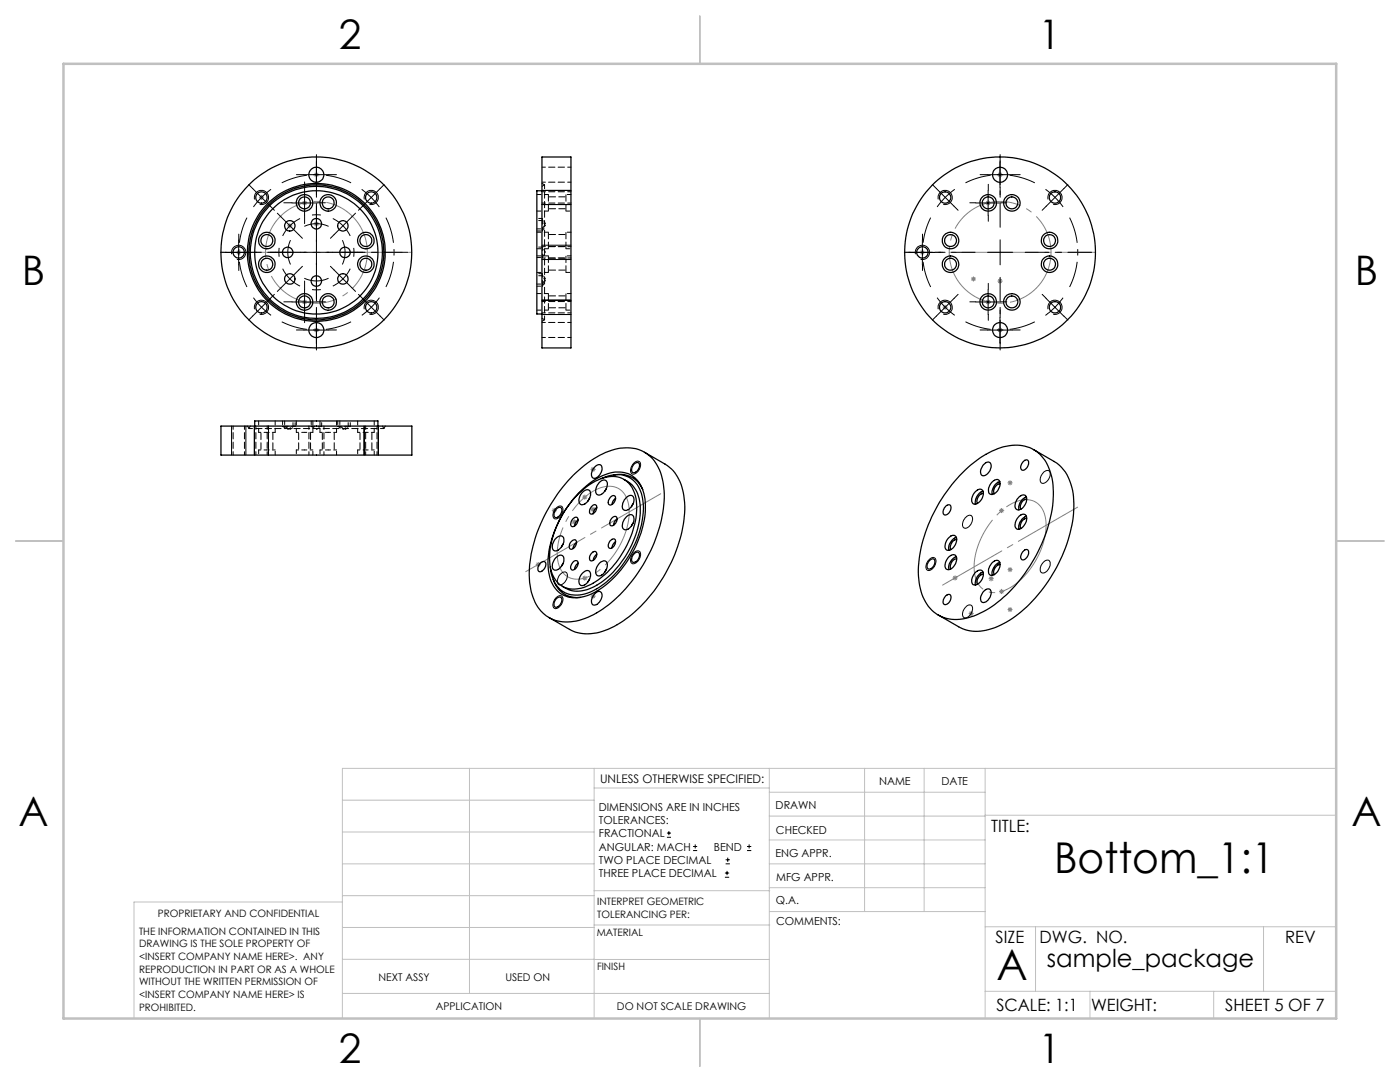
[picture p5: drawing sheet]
<svg xmlns="http://www.w3.org/2000/svg" width="279mm" height="216mm" viewBox="0 0 279 216" stroke-linecap="round" stroke-linejoin="round" font-family="sans-serif">
<g fill="none" stroke="#000" stroke-width=".2">
<path d="M50.8 39.8a1.42 1.42 0 0 1 1.2-1.8 1.42 1.42 0 0 1 1.6 1.5 1.42 1.42 0 0 1-1.8 1.3M60.6 34.9h5M60.8 38v5M63.1 32.4v5M72.2 37.8a15.7 15.7 0 0 1 3.5 3.5M72.7 39.8a1.42 1.42 0 0 1 1.2-1.8 1.42 1.42 0 0 1 1.6 1.5 1.42 1.42 0 0 1-1.8 1.3M75.8 37.6l-3.5 3.6M108.2 38h5.7M187.3 39.8a1.41 1.41 0 0 1 1.2-1.8 1.41 1.41 0 0 1 1.5 1.5 1.41 1.41 0 0 1-1.8 1.3M197.1 34.9h5M197.2 38v5M199.6 32.4v5"/>
<path d="M209.2 39.8a1.41 1.41 0 0 1 1.2-1.8 1.41 1.41 0 0 1 1.5 1.5 1.41 1.41 0 0 1-1.7 1.3M45.2 50.4h4.9M46.2 50.7a1.43 1.43 0 0 1 1.3-1.8 1.43 1.43 0 0 1 1.6 1.6 1.43 1.43 0 0 1-1.8 1.3M47.6 47.9v5M58.3 40.5h5M60.8 57.7v5.1M108.2 40.8h5.7M108.2 59.9h5.7M108.2 51.8h5.7M108.2 48.9h5.7M181.6 50.4h5M182.7 50.7a1.43 1.43 0 0 1 1.3-1.8 1.43 1.43 0 0 1 1.5 1.6 1.43 1.43 0 0 1-1.8 1.3"/>
<path d="M184.1 47.9v5M194.7 40.5h5M197.2 57.7v5.1M208.8 59.5l1.7 1.8M212.2 59.4l-1.7 1.9M50.8 61.7a1.42 1.42 0 0 1 1.2-1.8 1.42 1.42 0 0 1 1.6 1.5 1.42 1.42 0 0 1-1.8 1.3M58.3 60.3h5M60.6 65.9h5M63.1 63.4v5M72.7 61.7a1.42 1.42 0 0 1 1.2-1.8 1.42 1.42 0 0 1 1.6 1.5 1.42 1.42 0 0 1-1.8 1.3M108.2 62.8h5.7M187.3 61.7a1.41 1.41 0 0 1 1.2-1.8 1.41 1.41 0 0 1 1.5 1.6 1.41 1.41 0 0 1-1.8 1.2"/>
<path d="M194.7 60.3h5M197.1 65.9h5M199.6 63.4v5M209.2 61.7a1.41 1.41 0 0 1 1.2-1.8 1.41 1.41 0 0 1 1.5 1.5 1.41 1.41 0 0 1-1.7 1.3M210.5 61.3l-1.9 1.6M210.5 61.3l1.8 1.8M46.2 85v5.8M49.1 85v5.8M50.8 85v5.8M53.6 85v5.8M72.7 85v5.8M75.5 85v5.8"/>
<path d="M126.5 92.4a.75 .75 0 0 1 1-.3 .75 .75 0 0 1 .3 1.1 1.64 1.64 0 0 1-1.6 1.4 1.45 1.45 0 0 1 .3-2.2zM208.2 94.3l.2-.1a.71 .71 0 0 1 .9-.3 .71 .71 0 0 1 .3 1 1.61 1.61 0 0 1-1.7 1.5 1.58 1.58 0 0 1 .3-2.1zM110.9 101.5l.1-.1a.76 .76 0 0 1 1.1-.4 .76 .76 0 0 1 .2 1.1 1.5 1.5 0 0 1-1.7 1.4l-.3-.8zM111 119.3a.76 .76 0 0 1 1.1-.4 .76 .76 0 0 1 .2 1.1 1.5 1.5 0 0 1-1.7 1.4 1.64 1.64 0 0 1 .4-2.1zM111.8 114.7l.2-.3a.72 .72 0 0 1 1-.1 .72 .72 0 0 1 .2 1 1.5 1.5 0 0 1-1.7 1.3l-.3-.7zM126.5 110.3l.1-.1a.7 .7 0 0 1 .9-.2 .7 .7 0 0 1 .3 .9 1.68 1.68 0 0 1-1.6 1.6 1.37 1.37 0 0 1 .2-2zM185.5 111.7a.74 .74 0 0 1 1-.4 .74 .74 0 0 1 .2 1.1 1.46 1.46 0 0 1-1.7 1.3 1.6 1.6 0 0 1 .5-2zM192.6 103.3l.2-.1a.71 .71 0 0 1 .8-.4 .71 .71 0 0 1 .5 .9 1.73 1.73 0 0 1-1.7 1.7 1.42 1.42 0 0 1 .2-2.1zM208.2 112.2l.2-.1a.7 .7 0 0 1 .9-.3 .7 .7 0 0 1 .3 .9 1.54 1.54 0 0 1-1.7 1.6 1.53 1.53 0 0 1 .3-2.1zM192.9 121a.72 .72 0 0 1 1-.2 .72 .72 0 0 1 .1 1 1.46 1.46 0 0 1-1.7 1.4 1.64 1.64 0 0 1 .6-2.2zM133.1 167.1h.8M133.1 166.2h.8"/>
<path d="M133.5 165.8v.9M138.3 169.7h.8M138.3 168.9h.8M138.7 168.5v.8M144.7 175h.8M144.7 174.2h.8M144.8 172.4h.9M144.8 171.6h.9M145.1 173.8v.8M145.2 171.1v.9M149.1 169.7h.8M149.1 168.9h.8"/>
<path d="M149.5 168.5v.8"/>
</g>
<g fill="none" stroke="#808080" stroke-width=".2">
<path d="M51.7 39.4h1M51.8 39.1l.7 .7M52.2 38.9v1M52.5 39.1l-.7 .7M60.8 40v1M62.6 34.9h1M62.8 34.5l.7 .7M63.1 34.4v1M63.5 34.5l-.7 .7M197.2 40v1M199.1 34.9h1M199.2 34.5l.7 .7"/>
<path d="M199.6 34.4v1M199.9 34.5l-.7 .7M47.1 50.4h1.1M47.3 50l.7 .7M47.6 49.8v1.1M48 50l-.7 .7M57.3 45h1M57.5 44.7l.7 .7M57.8 44.6v1M58.2 44.7l-.7 .7M60.3 40.5h1M60.4 40.1l.7 .8"/>
<path d="M60.4 59.9l.7 .7M60.8 59.8v.9M61.1 40.1l-.7 .8M61.1 59.9l-.7 .7M62.6 44.7h1M62.8 44.3l.7 .7M63.1 44.1v1.1M63.5 44.3l-.7 .7M183.6 50.4h1M183.7 50l.7 .7M184.1 49.8v1.1M184.4 50l-.7 .7"/>
<path d="M193.8 55.7h1M193.9 55.3l.7 .7M194.3 55.2v1M194.6 55.3l-.7 .7M196.7 40.5h1M196.8 59.9l.8 .7M196.8 40.1l.8 .8M197.2 59.8v.9M197.6 59.9l-.8 .7M197.6 40.1l-.8 .8M199.1 56.1h1M199.2 55.7l.7 .7"/>
<path d="M199.6 55.6v1M199.9 55.7l-.7 .7M60.3 60.3h1M62.6 65.9h1M62.8 65.5l.7 .7M63.1 65.4v1M63.5 65.5l-.7 .7M188.1 61.3h1M188.3 61l.7 .7M188.6 60.8v1M189 61l-.7 .7M196.7 60.3h1"/>
<path d="M199.1 65.9h1M199.2 65.5l.7 .7M199.6 65.4v1M199.9 65.5l-.7 .7M116.2 99.2h1M116.3 98.8l.8 .8M116.7 98.7v1M117.1 98.8l-.8 .8M117.9 93.7h1M118 93.3l.7 .7M118.4 93.2v1M118.7 93.3l-.7 .7"/>
<path d="M201.1 96.3h1M201.2 96l.7 .7M201.6 95.8v1M201.9 96l-.7 .7M106.9 112.6h1M107.1 112.3l.7 .7M107.4 112.1v1M107.8 112.3l-.7 .7M110.1 101.8h1M110.3 101.5l.7 .7M110.6 101.4v.9M111 101.5l-.7 .7"/>
<path d="M114.1 104.1h1M114.3 103.8l.7 .7M114.6 103.6v1.1M115 103.8l-.7 .7M116.2 115.4h1M116.3 115l.8 .7M116.7 114.9v1M117.1 115l-.8 .7M117.9 101.6h1M117.9 119h1M118 101.3l.7 .7M118 118.6l.7 .7"/>
<path d="M118.4 101.1v1.1M118.4 118.5v1M118.7 101.3l-.7 .7M118.7 118.6l-.7 .7M190.1 115.3h1M190.3 115l.7 .7M190.6 114.8v1M191 115l-.7 .7M197.3 115.5h1M197.4 115.1l.8 .8M197.8 115v1M198.2 115.1l-.8 .8"/>
<path d="M199.4 118h1M199.4 101.9h1M199.5 117.7l.7 .7M199.5 101.5l.7 .7M199.9 101.4v1M199.9 117.5v1M200.2 117.7l-.7 .7M200.2 101.5l-.7 .7M201.1 113.7h1M201.2 113.3l.7 .7M201.6 113.2v1M201.9 113.3l-.7 .7"/>
<path d="M193.3 122.4h1M193.5 122.1l.7 .7M193.8 121.9v1M194.2 122.1l-.7 .7M201.1 121.6h1M201.2 121.3l.7 .7M201.6 121.1v1M201.9 121.3l-.7 .7"/>
</g>
<path d="M72.9 47.4a10.2 10.2 0 0 0-17-4.2 10.2 10.2 0 0 0 4.4 16.9 10.2 10.2 0 0 0 12.8-11.8l-.2-.9M209.3 53.3a10.2 10.2 0 0 1-16.9 4.2 10.2 10.2 0 0 1 4.3-16.9 10.2 10.2 0 0 1 12.8 11.8l-.2 .9" fill="none" stroke="#808080" stroke-width=".2" stroke-dasharray="15.2 1.3 1.3 1.3" stroke-dashoffset="4.3" stroke-linecap="butt"/>
<path d="M125.3 99.9a3.9 3.9 0 0 0-5.8-2.5 15.4 15.4 0 0 0-8.2 11.6 6 6 0 0 0 1.9 6 5.4 5.4 0 0 0 5.8-.8 15.6 15.6 0 0 0 6.5-13l-.2-1.3M208.5 107.4a15.4 15.4 0 0 1-8 10.4 4.1 4.1 0 0 1-6-3.7 15.3 15.3 0 0 1 8-13.9 4.1 4.1 0 0 1 6.2 3.4v1.9l-.2 1.9" fill="none" stroke="#808080" stroke-width=".2" stroke-dasharray="15.2 1.3 1.3 1.3" stroke-dashoffset="1" stroke-linecap="butt"/>
<g fill="none" stroke="#000" stroke-width=".2" stroke-dasharray="15.2 1.3 1.3 1.3" stroke-linecap="butt">
<path d="M52.2 39.4l-1.6 1.9M52.2 39.4l1.9-1.6M188.6 39.4l-1.6 1.9M188.6 39.4l1.9-1.6M210.6 39.4l-1.9-1.6M210.6 39.4l1.6 1.9M55.7 49.5v1.7M57.4 50.3l.2 1.3 .4 1.2M57.4 50.3l.2-1.2 .4-1.2M57.9 45l-.9 1-.6 1.1M57.9 45l.9-.8 1.1-.6M57.9 55.6l.9 .9 1.1 .6"/>
<path d="M57.9 55.6l-.9-.9-.6-1.1M62.3 57.8h1.7M63.2 44.6l-1.3 .2-1.2 .4M63.2 44.6l1.2 .2 1.2 .4M63.2 56.1l1.2-.2 1.2-.4M63.2 56.1l-1.3-.2-1.2-.4M64 42.9h-1.7M68.4 45l-.9-.8-1.1-.6M68.4 45l.9 1 .6 1.1M68.4 55.6l.9-.9 .6-1.1M68.4 55.6l-.9 .9-1.1 .6M68.9 50.3l-.2-1.2-.4-1.2"/>
<path d="M68.9 50.3l-.2 1.3-.4 1.2M70.6 51.2v-1.7M52.2 61.3l1.9 1.6M52.2 61.3l-1.6-1.9M74.1 61.3l1.6-1.9M74.1 61.3l-1.9 1.6M188.6 61.3l1.9 1.6M188.6 61.3l-1.6-1.9"/>
</g>
<path d="M70.1 36.5a15.5 15.5 0 0 0-13.9 0M206.5 36.5a15.5 15.5 0 0 0-13.8 0M49.3 43.4a15.5 15.5 0 0 0 0 13.9M77 57.3a15.5 15.5 0 0 0 0-13.9M185.7 43.4a15.5 15.5 0 0 0 0 13.9M213.5 57.3a15.5 15.5 0 0 0 0-13.9M56.2 64.2a15.5 15.5 0 0 0 13.9 0M192.7 64.2a15.5 15.5 0 0 0 13.8 0" fill="none" stroke="#000" stroke-width=".2" stroke-dasharray="15.2 1.3 1.3 1.3" stroke-dashoffset="10" stroke-linecap="butt"/>
<g fill="none" stroke="#c0c0c0" stroke-width=".2">
<path d="M68.3 159.7h50.3M93.7 153.3v44.9M118.6 153.3v49.9M118.6 157.2h34.9M153.5 153.3v49.9M153.5 158.1h43.1M172.5 153.3v28.6M184.4 153.3v28.6M196.6 153.3v49.9M266.7 153.3h-198.4v49.9M68.3 178.7h50.3M68.3 172.4h50.3"/>
<path d="M68.3 166h50.3M68.3 180h-41.6v23.2M118.6 177.7h35M153.5 167.6h43.1M153.5 162.8h43.1M153.5 172.4h43.1M153.5 177.1h43.1M196.6 162.7h70.1M68.3 198.2h85.2M68.3 191.4l85.2 .1M68.3 185.1h50.3M118.6 184.6h35"/>
<path d="M153.6 181.9h43M196.6 197.8h70.1M196.6 184.9h70.1M206.7 184.9v12.9M217.5 197.8v5.4M242.2 197.8v5.4M252.2 184.9v12.9"/>
</g>
<path d="M139.7 3.2v9.5M3.1 107.9h9.6M266.7 107.9h9.5M139.7 203.2v9.6" fill="none" stroke="#c0c0c0" stroke-width=".25"/>
<path d="M12.7 12.7h254v190.5h-254z" fill="none" stroke="#c0c0c0" stroke-width=".5"/>
<path d="M44.1 50.3h38.1" fill="none" stroke="#808080" stroke-width=".2" stroke-dasharray="15.2 1.3 1.3 1.3" stroke-dashoffset="-1.9"/>
<path d="M104.9 114.1l27-15.6M188.1 116.8l27-15.6" fill="none" stroke="#808080" stroke-width=".2" stroke-dasharray="15.2 1.3 1.3 1.3" stroke-dashoffset="1.6"/>
<path d="M180.5 50.3h38.1" fill="none" stroke="#808080" stroke-width=".2" stroke-dasharray="15.2 1.3 1.3 1.3" stroke-dashoffset="7.6"/>
<g fill="none" stroke="#000" stroke-width=".2" stroke-dasharray="15.2 1.3 1.3 1.3">
<path d="M50.4 37.6l-.8-.8M52.2 39.4l-1.8-1.8M52.2 39.4l1.8 1.8M60.7 34.9h-1.5M60.8 38v-1.7M63.2 32.4v-1.5M63.2 37.4v1.5M65.7 34.9h1.4M75.9 37.6l.8-.8M186.9 37.6l-.8-.8M188.6 39.4l-1.7-1.8M188.6 39.4l1.8 1.8"/>
<path d="M197.1 34.9h-1.5M197.2 38v-1.2M199.6 32.4v-1.5M199.6 37.4v1.5M202.1 34.9h1.5M210.6 39.4l1.7-1.8M210.6 39.4l-1.8 1.8M212.3 37.6l.8-.8M45.2 50.3h-1.2M47.7 47.8v-1.1M47.7 52.8v1.2M50.2 50.3h1.1"/>
<path d="M54 41.2l.8 .8M54 59.5l.8-.8M54.9 50.3h-1M56.1 43.3l-.8-.8M56.1 57.4l-.8 .7M57.4 50.3h-2.5M57.4 50.3h2.5M57.9 45l-1.8-1.7M57.9 45l1.7 1.8M57.9 55.6l-1.8 1.8M57.9 55.6l1.7-1.7M58.3 40.5h-1.7"/>
<path d="M59.6 46.8l.8 .8M59.6 53.9l.8-.8M59.9 50.3h1.1M60.8 57.7v-1.6M60.8 43v1.6M63.2 50.3v-2.5M63.2 50.3h-2.5M63.2 50.3v2.5M63.2 50.3h2.5M63.2 44.6v-2.5M63.2 44.6v2.5M63.2 42.1v-1"/>
<path d="M63.2 47.1v1.1M63.2 56.1v2.5M63.2 56.1v-2.5M63.2 58.6v1M63.2 53.6v-1.1M63.3 40.5h1.6M66.4 50.3h-1.1M66.7 46.8l-.8 .8M66.7 53.9l-.8-.8M68.4 45l1.8-1.7M68.4 45l-1.7 1.8M68.4 55.6l1.8 1.8"/>
<path d="M68.4 55.6l-1.7-1.7M68.9 50.3h2.5M68.9 50.3h-2.5M70.2 43.3l.8-.8M70.2 57.4l.8 .7M71.4 50.3h1M72.3 41.2l-.8 .8M72.3 59.5l-.8-.8M181.6 50.3h-1.1M184.1 47.8v-1.1M184.1 52.8v1.2M186.6 50.3h1.1"/>
<path d="M190.4 59.5l.8-.8M190.4 41.2l.8 .8M194.7 40.5h-1.2M197.2 43v1.2M197.2 57.7v-1.2M199.6 50.3v-2.5M199.6 50.3h-2.5M199.6 50.3v2.5M199.6 50.3h2.5M199.7 40.5h1.2M208.8 59.5l-.8-.8M208.8 41.2l-.8 .8"/>
<path d="M50.4 63.1l-.8 .8M52.2 61.3l-1.8 1.8M52.2 61.3l1.8-1.8M58.3 60.2h-1.7M60.7 65.8h-1.5M60.8 62.7v1.7M63.2 63.3v-1.5M63.2 68.3v1.5M63.3 60.2h1.6M65.7 65.8h1.4M74.1 61.3l1.8 1.8M74.1 61.3l-1.8-1.8"/>
<path d="M75.9 63.1l.8 .8M186.9 63.1l-.8 .8M188.6 61.3l-1.7 1.8M188.6 61.3l1.8-1.8M194.7 60.2h-1.2M197.1 65.8h-1.5M197.2 62.7v1.2M199.6 63.3v-1.5M199.6 68.3v1.5M199.7 60.2h1.2M202.1 65.8h1.5M212.3 63.1l.8 .8"/>
</g>
<path d="M58.2 50.3h-13.3M63.2 45.3v-13.2M63.2 55.3v13.3M68.2 50.3h13.2M194.6 50.3h-13.3M199.6 45.3v-13.2M199.6 55.3v13.3M204.6 50.3h13.2" fill="none" stroke="#000" stroke-width=".2" stroke-dasharray="15.2 1.3 1.3 1.3" stroke-dashoffset="10.5"/>
<g fill="none" stroke="#000" stroke-width=".25">
<path d="M108.2 31.3h5.7v38.1h-5.7zM108.2 38.1h-1.1v24.6h1.1M44.1 85h38.1v5.8h-38.1zM50.8 85v-1h24.6v1M114.4 94.8a17.6 17.6 0 0 1 9.9-5.4 7 7 0 0 1 7.7 5.5 21.2 21.2 0 0 1-1.4 13.4 29.3 29.3 0 0 1-12.1 14.3 9.5 9.5 0 0 1-8.6 .8 8 8 0 0 1-4.1-6.6 25.2 25.2 0 0 1 3.7-15.4 30.6 30.6 0 0 1 4.9-6.6zM115.1 98.9a10.4 10.4 0 0 1 7.4-3.8 4.8 4.8 0 0 1 4.4 4.3 18 18 0 0 1-5.3 14.3 10.4 10.4 0 0 1-7.4 3.8 4.9 4.9 0 0 1-4.5-4.8 18.1 18.1 0 0 1 5-13.3zM115.4 98.5a12.2 12.2 0 0 1 7.9-4.3 5.2 5.2 0 0 1 5.3 4.9 18.7 18.7 0 0 1-3.4 12.9 16.5 16.5 0 0 1-8.6 7 5.2 5.2 0 0 1-7-4.3 18 18 0 0 1 3.2-12.9zM116.1 98.4a1.03 1.03 0 0 1 1.7-.4 2.15 2.15 0 0 1-1.8 2.7 1.38 1.38 0 0 1 0-2.1zM117.7 99.4l-.4 .6M118.7 93.2a.76 .76 0 0 1 .7-.5 .76 .76 0 0 1 .7 .5 1.95 1.95 0 0 1-1.6 2.2 1.34 1.34 0 0 1 0-2zM119.6 96.3a.88 .88 0 0 1 .8-.5 .88 .88 0 0 1 .8 .5 2.18 2.18 0 0 1-1.8 2.5 1.38 1.38 0 0 1-.1-2.1zM120 95.5a5.7 5.7 0 0 1 6.7 .7 9.1 9.1 0 0 1 1.4 7.9 20.7 20.7 0 0 1-9.5 13.7 5.8 5.8 0 0 1-7.1-.5 7.2 7.2 0 0 1-1.7-4.2"/>
<path d="M121 97.5l-.3 .5M122 99.1a.52 .52 0 0 1 .7-.1 .52 .52 0 0 1 .1 .7 1.02 1.02 0 0 1-1.3 .9 1.3 1.3 0 0 1 .5-1.5zM122.4 94.8a5 5 0 0 1 5.9 2.9M122.9 99.4h-.1a1.62 1.62 0 0 0-.7 1.2M124.5 95.7a6.1 6.1 0 0 1 3.3 6.3 18.8 18.8 0 0 1-9.7 15.3 5.5 5.5 0 0 1-5.9-.3M124.9 99.3a.85 .85 0 0 1 .8-.5 .85 .85 0 0 1 .8 .5 2.11 2.11 0 0 1-1.8 2.5 1.13 1.13 0 0 1-.3-1.6zM126.5 92.6a.63 .63 0 0 1 1-.2 .63 .63 0 0 1 .1 .9 1.12 1.12 0 0 1-1.4 .9 1.43 1.43 0 0 1 .3-1.6zM128.6 90.2l4.1 2.4a8.7 8.7 0 0 1 3.9 7.1 27 27 0 0 1-5.1 16.9 23.3 23.3 0 0 1-11.3 9.4 8.2 8.2 0 0 1-6.5-.4l-4.1-2.4M191.5 94.9a17.6 17.6 0 0 1 10.5-6 6.9 6.9 0 0 1 7.7 5.4 20.6 20.6 0 0 1-1.5 13.5 28.8 28.8 0 0 1-12.1 14.3 9.7 9.7 0 0 1-8.1 1 8.1 8.1 0 0 1-4.6-6.8 25.3 25.3 0 0 1 3.7-15.4 35.5 35.5 0 0 1 4.4-6zM194.6 98.2a.98 .98 0 0 1 1.5-.3 2.06 2.06 0 0 1-1.8 2.7 1.5 1.5 0 0 1 .1-2.2zM196.2 98a2.29 2.29 0 0 0-1.5 2.6M196.3 92.7a.84 .84 0 0 1 .7-.5 .84 .84 0 0 1 .8 .4 1.92 1.92 0 0 1-1.8 2.3 1.35 1.35 0 0 1 .1-1.9z"/>
<path d="M196.3 98.5a1.5 1.5 0 0 0-1.2 1.9M197.9 96.3a.94 .94 0 0 1 1.6-.2 2.09 2.09 0 0 1-1.8 2.5 1.32 1.32 0 0 1-.1-1.9zM199.5 96.1a2.29 2.29 0 0 0-1.5 2.6M199.6 96.5a1.5 1.5 0 0 0-1.2 2M203.4 99.2a.81 .81 0 0 1 1-.4 .81 .81 0 0 1 .5 .9 1.97 1.97 0 0 1-1.9 2 1.5 1.5 0 0 1 .1-2.2zM204.4 92a.56 .56 0 0 1 .7-.2 .56 .56 0 0 1 .2 .8 1.17 1.17 0 0 1-1.4 1.1 1.35 1.35 0 0 1 .5-1.7zM204.9 99.2a2.36 2.36 0 0 0-1.6 2.5M204.9 99.6a1.51 1.51 0 0 0-1.1 2M206.3 89.7l4.1 2.4a8 8 0 0 1 3.7 5.8 25.5 25.5 0 0 1-4.1 16.7 24.7 24.7 0 0 1-11.5 10.7 8.2 8.2 0 0 1-7.2-.2l-4.1-2.4M108 112.2a.61 .61 0 0 1 .8 0 .61 .61 0 0 1 .1 .9 1.15 1.15 0 0 1-1.4 .9 1.35 1.35 0 0 1 .5-1.8zM110.4 115.6a5 5 0 0 0 5.5 3.6M110.8 107.6a1.06 1.06 0 0 1 1.7-.4 2.2 2.2 0 0 1-1.8 2.7 1.26 1.26 0 0 1-.2-1.9z"/>
<path d="M110.9 111.3a.85 .85 0 0 1 .8-.5 .85 .85 0 0 1 .8 .5 2.18 2.18 0 0 1-1.8 2.5 1.2 1.2 0 0 1-.2-1.9zM111.1 101.6a.62 .62 0 0 1 .9-.3 .62 .62 0 0 1 0 1 1.1 1.1 0 0 1-1.3 .9 1.29 1.29 0 0 1 .4-1.6zM111.2 119.3a.6 .6 0 0 1 .8 0 .6 .6 0 0 1 0 .9 1.1 1.1 0 0 1-1.3 .9 1.35 1.35 0 0 1 .5-1.8zM112.4 112.5l-.4 .5M112.4 108.6l-.4 .6M114.1 108a.55 .55 0 0 1 .8-.2 .55 .55 0 0 1 .1 .8 .94 .94 0 0 1-1.3 .8 1.43 1.43 0 0 1 .4-1.4zM114.3 103.6a.57 .57 0 0 1 .8-.4 .57 .57 0 0 1 .2 .9 .88 .88 0 0 1-1.4 .8 1.51 1.51 0 0 1 .4-1.3zM114.4 112.1a.56 .56 0 0 1 .8-.2 .56 .56 0 0 1 .1 .8 1.1 1.1 0 0 1-1.2 1 1.19 1.19 0 0 1 .3-1.6zM115.1 108.3a1.56 1.56 0 0 0-.7 1.2M115.4 112.4l-.6 .7-.1 .5M115.4 103.8h-.1a1.59 1.59 0 0 0-.6 1.2M116.3 114.3a.85 .85 0 0 1 .8-.5 .85 .85 0 0 1 .7 .5 2.18 2.18 0 0 1-1.8 2.5 1.23 1.23 0 0 1-.2-1.8z"/>
<path d="M117.7 115.5l-.4 .6M118 110.5a.6 .6 0 0 1 .5-.5 .6 .6 0 0 1 .6 .4 1.24 1.24 0 0 1-1.3 1.5 1.09 1.09 0 0 1 .2-1.4zM118 101.1a.57 .57 0 0 1 .9-.4 .57 .57 0 0 1 .1 .9 .99 .99 0 0 1-1.2 .9 1.25 1.25 0 0 1 .2-1.4zM118.7 118.5a.82 .82 0 0 1 1.2-.4 .82 .82 0 0 1 .2 1.2 1.53 1.53 0 0 1-1.8 1.4 1.6 1.6 0 0 1 .4-2.2zM119.1 110.6l-.6 .7-.1 .5M119.1 101.2v.1a1.59 1.59 0 0 0-.7 1.2M119.6 112.4a.86 .86 0 0 1 .8-.5 .86 .86 0 0 1 .8 .5 2.17 2.17 0 0 1-1.8 2.5 1.34 1.34 0 0 1-.1-2.1zM121 113.6l-.3 .6M121.7 108a.68 .68 0 0 1 1.1-.3 1.28 1.28 0 0 1-1.1 1.7 .95 .95 0 0 1 0-1.4zM122.1 103.4a.59 .59 0 0 1 .9-.3 .59 .59 0 0 1 .1 .9 .99 .99 0 0 1-1.3 .8 1.37 1.37 0 0 1 .3-1.4zM122.9 108.1a1.61 1.61 0 0 0-.8 1.2M123.2 103.6a1.38 1.38 0 0 0-.8 1.2"/>
<path d="M124.9 103.2a.84 .84 0 0 1 .8-.5 .84 .84 0 0 1 .8 .5 2.11 2.11 0 0 1-1.8 2.5 1.13 1.13 0 0 1-.3-1.7zM126.3 104.4l-.3 .6M126.3 100.5l-.3 .6M126.5 110.5a.62 .62 0 0 1 1-.3 .62 .62 0 0 1 .1 1 1 1 0 0 1-1.5 .8 1.54 1.54 0 0 1 .4-1.5zM185.5 111.8a.63 .63 0 0 1 .9-.2 .63 .63 0 0 1 .1 .9 .95 .95 0 0 1-1.4 .8 1.54 1.54 0 0 1 .4-1.5zM188.7 118.9a.63 .63 0 0 1 .9-.2 .63 .63 0 0 1 .1 .9 .99 .99 0 0 1-1.4 .9 1.62 1.62 0 0 1 .4-1.6zM188.7 101a.63 .63 0 0 1 .9-.2 .63 .63 0 0 1 .1 .9 .95 .95 0 0 1-1.4 .9 1.54 1.54 0 0 1 .4-1.6zM189.2 107.4a.98 .98 0 0 1 1.6-.3 2.13 2.13 0 0 1-1.6 2.7 1.01 1.01 0 0 1-.5-1.5zM189.2 111.3a.94 .94 0 0 1 1.7-.2 2.18 2.18 0 0 1-1.7 2.6 1.01 1.01 0 0 1-.5-1.6zM190.9 111.1a2.39 2.39 0 0 0-1.5 2.6M190.9 107.2a2.39 2.39 0 0 0-1.5 2.6M190.9 111.5a1.55 1.55 0 0 0-1.1 2"/>
<path d="M190.9 107.7a1.55 1.55 0 0 0-1.1 2M194.6 114.3a.94 .94 0 0 1 1.6-.1 2.09 2.09 0 0 1-1.9 2.5 1.47 1.47 0 0 1 .1-2.2zM196.2 114.2a2.29 2.29 0 0 0-1.5 2.5M196.3 118.1a.83 .83 0 0 1 .7-.6 .83 .83 0 0 1 .8 .4 2.01 2.01 0 0 1-1.6 2.3 1.1 1.1 0 0 1-.2-1.7zM196.3 114.6a1.55 1.55 0 0 0-1.2 2M197.9 112.4a.94 .94 0 0 1 1.6-.2 2.25 2.25 0 0 1-1.7 2.6 1.12 1.12 0 0 1-.3-1.8zM199.5 112.3a2.29 2.29 0 0 0-1.5 2.5M199.6 112.6a1.5 1.5 0 0 0-1.2 2.1M203.4 103a.84 .84 0 0 1 1.1-.3 .84 .84 0 0 1 .4 1.1 2.01 2.01 0 0 1-1.9 1.8 1.5 1.5 0 0 1 .1-2.2zM204.2 110a.59 .59 0 0 1 .8-.3 .59 .59 0 0 1 .3 .8 1.17 1.17 0 0 1-1.4 1.1 1.29 1.29 0 0 1 .3-1.6zM204.9 103a2.43 2.43 0 0 0-1.6 2.6M204.9 103.4a1.51 1.51 0 0 0-1.1 2"/>
<circle cx="52.2" cy="39.4" r="1.13"/>
<circle cx="63.1" cy="34.9" r="1.5"/>
<circle cx="74.1" cy="39.4" r="1.13"/>
<circle cx="188.6" cy="39.4" r="1.12"/>
<circle cx="199.6" cy="34.9" r="1.5"/>
<circle cx="210.5" cy="39.4" r="1.13"/>
<circle cx="47.6" cy="50.4" r="1.14"/>
<circle cx="53.2" cy="48" r="1.65"/>
<circle cx="53.2" cy="48" r="1.19"/>
<circle cx="53.2" cy="52.7" r="1.19"/>
<circle cx="53.2" cy="52.7" r="1.65"/>
<circle cx="57.4" cy="50.4" r="1.04"/>
<circle cx="57.8" cy="45.1" r="1.04"/>
<circle cx="57.8" cy="55.7" r="1.04"/>
<circle cx="60.8" cy="40.5" r="1.65"/>
<circle cx="60.8" cy="40.5" r="1.19"/>
<circle cx="63.1" cy="50.4" r="19.1"/>
<circle cx="63.1" cy="50.4" r="13.2"/>
<circle cx="63.1" cy="56.1" r="1.04"/>
<circle cx="63.1" cy="44.6" r="1.04"/>
<circle cx="63.1" cy="50.3" r="12.3"/>
<circle cx="63.1" cy="50.4" r="13.8"/>
<circle cx="63.1" cy="50.4" r="13.5"/>
<circle cx="65.5" cy="40.5" r="1.65"/>
<circle cx="65.5" cy="40.5" r="1.2"/>
<circle cx="68.4" cy="55.7" r="1.05"/>
<circle cx="68.4" cy="45.1" r="1.05"/>
<circle cx="68.8" cy="50.4" r="1.04"/>
<circle cx="73" cy="48" r="1.65"/>
<circle cx="73" cy="52.7" r="1.65"/>
<circle cx="73" cy="52.7" r="1.19"/>
<circle cx="73" cy="48" r="1.19"/>
<circle cx="184.1" cy="50.4" r="1.14"/>
<circle cx="189.7" cy="52.7" r="1.19"/>
<circle cx="189.7" cy="48" r="1.19"/>
<circle cx="189.7" cy="52.7" r="1.65"/>
<circle cx="189.7" cy="48" r="1.65"/>
<circle cx="197.2" cy="40.5" r="1.19"/>
<circle cx="197.2" cy="40.5" r="1.65"/>
<circle cx="199.6" cy="50.4" r="19"/>
<circle cx="201.9" cy="40.5" r="1.19"/>
<circle cx="201.9" cy="40.5" r="1.65"/>
<circle cx="209.4" cy="52.7" r="1.19"/>
<circle cx="209.4" cy="48" r="1.19"/>
<circle cx="209.5" cy="52.7" r="1.65"/>
<circle cx="209.5" cy="48" r="1.65"/>
<circle cx="52.2" cy="61.3" r="1.13"/>
<circle cx="60.8" cy="60.3" r="1.66"/>
<circle cx="60.8" cy="60.2" r="1.18"/>
<circle cx="63.1" cy="65.9" r="1.48"/>
<circle cx="65.5" cy="60.3" r="1.66"/>
<circle cx="65.5" cy="60.2" r="1.19"/>
<circle cx="74.1" cy="61.3" r="1.13"/>
<circle cx="188.6" cy="61.3" r="1.13"/>
<circle cx="197.2" cy="60.2" r="1.19"/>
<circle cx="197.2" cy="60.2" r="1.65"/>
<circle cx="199.6" cy="65.8" r="1.5"/>
<circle cx="201.9" cy="60.2" r="1.19"/>
<circle cx="201.9" cy="60.2" r="1.65"/>
<circle cx="210.5" cy="61.3" r="1.14"/>
</g>
<g fill="none" stroke="#000" stroke-width=".2" stroke-dasharray="1.3 .6" stroke-dashoffset=".6">
<path d="M108.2 36.4h5.8M114 38.3h-5.8M114 33.4h-5.8M108.2 40.5h5.8M108.2 51.5h5.8M108.2 51.4l.7-1.1M108.2 46.1l.7-1.1M108.2 56.7l.7-1.1M108.2 57.1l.7-1M108.2 45.7l.7-1.1M108.9 50.3l-.7-1M108.9 45l-.7-1"/>
<path d="M108.9 55.6l-.7-1M108.9 56.1l-.7-1.1M108.9 44.6l-.7-1M114 49.2h-5.8M108.2 62.4h5.8M108.2 67.3h5.8M114 60.2h-5.8M114 64.3h-5.8M46.5 85v5.8M48.8 90.8v-5.8M49.7 85.5h13.5M51.1 85v5.8"/>
<path d="M53.3 90.8v-5.8M56.4 85.1l1 .6M56.8 85.1l1.1 .6M57.4 85.7l1.1-.6M57.9 85.7l1-.6M61.7 85v5.8M62.1 85.1l1.1 .6M63.2 85.5h13.4M63.2 85.7l1-.6M64.6 90.8v-5.8M67.4 85.1l1 .6M67.8 85.1l1.1 .6"/>
<path d="M68.4 85.7l1.1-.6M68.9 85.7l1-.6M73 85v5.8M75.2 90.8v-5.8"/>
</g>
<g fill="none" stroke="#000" stroke-width=".2" stroke-dasharray="1.3 .6" stroke-dashoffset=".8">
<path d="M51.6 89.8h1.7M51.6 86.3h1.7M53.3 89.8h1.6M53.3 86.3h1.6M59.1 86.3h1.7M59.1 89.8h1.7M60.8 86.3h1.6M60.8 89.8h1.6M63.9 86.3h1.6M63.9 89.8h1.6M65.5 86.3h1.7M65.5 89.8h1.7"/>
<path d="M71.4 89.8h1.6M71.4 86.3h1.6M73 89.8h1.7M73 86.3h1.7"/>
</g>
<g fill="none" stroke="#000" stroke-width=".2" stroke-dasharray="1.3 .6" stroke-dashoffset=".5">
<path d="M114 38.8h-1.1M107.2 51.4h1M107.2 46.1h1M107.2 56.7h1M107.2 57.1h1M107.2 45.7h1M108.2 51.4v-2.1M108.2 46.1v-2.1M108.2 56.7v-2.1M108.2 49.3h-1M108.2 44h-1M108.2 54.6h-1"/>
<path d="M108.2 55h-1M108.2 43.6h-1M112.9 49.6h1.1M112.9 54.4h1.1M112.9 42.1h1.1M114 46.3h-1.1M114 51.1h-1.1M114 58.6h-1.1M108.7 63.8v-26.9M112.9 61.9h1.1M51.6 89.8v1M54.9 90.8v-1"/>
<path d="M56.4 84v1.1M56.8 85.1h2.1M56.8 84v1.1M58.5 85.1v-1.1M58.9 85.1v-1.1M59.1 89.8v1M62.1 85.1h2.1M62.1 84v1.1M62.4 90.8v-1M63.9 89.8v1M64.2 85.1v-1.1M67.2 90.8v-1"/>
<path d="M67.4 85.1h2.1M67.4 84v1.1M67.8 84v1.1M69.5 85.1v-1.1M69.9 85.1v-1.1M71.4 89.8v1M74.7 90.8v-1"/>
</g>
<path d="M108.7 36.9l-.5-.3M108.7 36.9l-.5 .3M108.2 57.1v-.4M108.2 44v-.4M108.2 64.1l.5-.3M108.2 63.5l.5 .3M49.4 85l.3 .5M50 85l-.3 .5M56.4 85.1h.4M69.5 85.1h.4M76.6 85.5l.3-.5M76.6 85.5l-.3-.5" fill="none" stroke="#000" stroke-width=".2" stroke-dasharray="1.3 .6"/>
<g fill="none" stroke="#000" stroke-width=".2" stroke-dasharray="1.3 .6" stroke-dashoffset=".4">
<path d="M109.4 38.8h-2.2M107.2 49.6h2.2M107.2 54.4h2.2M107.2 42.1h2.2M109.4 46.3h-2.2M109.4 51.1h-2.2M109.4 58.6h-2.2M107.2 61.9h2.2M51.6 84v2.3M54.9 86.3v-2.3M59.1 84v2.3M62.4 86.3v-2.3"/>
<path d="M63.9 84v2.3M67.2 86.3v-2.3M71.4 84v2.3M74.7 86.3v-2.3"/>
</g>
<g fill="none" stroke="#000" stroke-width=".2" stroke-dasharray="1.3 .6" stroke-dashoffset="-.2">
<path d="M112.9 39.3h-3.5M109.4 49.2h3.5M109.4 53.9h3.5M109.4 41.7h3.5M112.9 46.8h-3.5M112.9 51.5h-3.5M112.9 59h-3.5M109.4 61.4h3.5M52.1 86.3v3.5M54.5 89.8v-3.5M59.6 86.3v3.5M62 89.8v-3.5"/>
<path d="M64.3 86.3v3.5M66.7 89.8v-3.5M71.8 86.3v3.5M74.2 89.8v-3.5"/>
</g>
<path d="M109.4 49.6v-3.3M109.4 54.4v-3.3M109.4 42.1v-3.3M112.9 49.6v-3.3M112.9 54.4v-3.3M112.9 42.1v-3.3M109.4 61.9v-3.3M112.9 61.9v-3.3" fill="none" stroke="#000" stroke-width=".2" stroke-dasharray="1.3 .6" stroke-dashoffset="-.1"/>
<g font-size="8.5">
<text x="210.4" y="174.2">Bottom_1:1</text>
<text x="198.9" y="195.5">A</text>
</g>
<g font-size="8.1">
<text x="67.6" y="9.7">2</text>
<text x="207.3" y="9.7">1</text>
<text x="4.4" y="57">B</text>
<text x="270.4" y="57">B</text>
<text x="3.7" y="164.9">A</text>
<text x="269.7" y="164.9">A</text>
<text x="67.6" y="212.2">2</text>
<text x="207.3" y="212.2">1</text>
</g>
<text font-size="4.9" x="208.9" y="193">sample_package</text>
<g font-size="3.4">
<text x="197.8" y="166">TITLE:</text>
<text x="198.7" y="188.1">SIZE</text>
<text x="207.5" y="188.1">DWG. NO.</text>
<text x="256.5" y="188.2">REV</text>
<text x="198.8" y="201.7">SCALE: 1:1</text>
<text x="217.7" y="201.8">WEIGHT:</text>
<text x="244.5" y="201.7">SHEET 5 OF 7</text>
</g>
<text font-size="2.4" x="119.8" y="156.2">UNLESS OTHERWISE SPECIFIED:</text>
<g font-size="2.2">
<text x="119.5" y="161.8">DIMENSIONS ARE IN INCHES</text>
<text x="154.8" y="161.4">DRAWN</text>
<text x="175.4" y="156.6">NAME</text>
<text x="187.9" y="156.7">DATE</text>
<text x="119.5" y="164.4">TOLERANCES:</text>
<text x="119.5" y="167.1">FRACTIONAL</text>
<text x="154.9" y="166.3">CHECKED</text>
<text x="119.5" y="169.7">ANGULAR: MACH</text>
<text x="119.5" y="172.4">TWO PLACE DECIMAL</text>
<text x="142.5" y="169.7">BEND</text>
<text x="154.8" y="171">ENG APPR.</text>
<text x="119.5" y="175">THREE PLACE DECIMAL</text>
<text x="154.9" y="175.7">MFG APPR.</text>
<text x="154.9" y="180.4">Q.A.</text>
<text x="154.9" y="184.6">COMMENTS:</text>
</g>
<g font-size="2.1">
<text x="75.5" y="195.7">NEXT ASSY</text>
<text x="100.9" y="195.7">USED ON</text>
<text x="86.9" y="201.5">APPLICATION</text>
<text x="123.1" y="201.6">DO NOT SCALE DRAWING</text>
</g>
<g font-size="2">
<text x="31.5" y="182.9">PROPRIETARY AND CONFIDENTIAL</text>
<text x="119.2" y="180.6">INTERPRET GEOMETRIC</text>
<text x="119.2" y="183.1">TOLERANCING PER:</text>
<text x="27.8" y="186.5">THE INFORMATION CONTAINED IN THIS</text>
<text x="27.8" y="189">DRAWING IS THE SOLE PROPERTY OF</text>
<text x="27.8" y="191.6">&lt;INSERT COMPANY NAME HERE&gt;. ANY</text>
<text x="119.1" y="186.7">MATERIAL</text>
<text x="27.8" y="194.1">REPRODUCTION IN PART OR AS A WHOLE</text>
<text x="27.8" y="196.6">WITHOUT THE WRITTEN PERMISSION OF</text>
<text x="119.1" y="193.5">FINISH</text>
<text x="27.8" y="199.1">&lt;INSERT COMPANY NAME HERE&gt; IS</text>
<text x="27.8" y="201.7">PROHIBITED.</text>
</g>
</svg>
